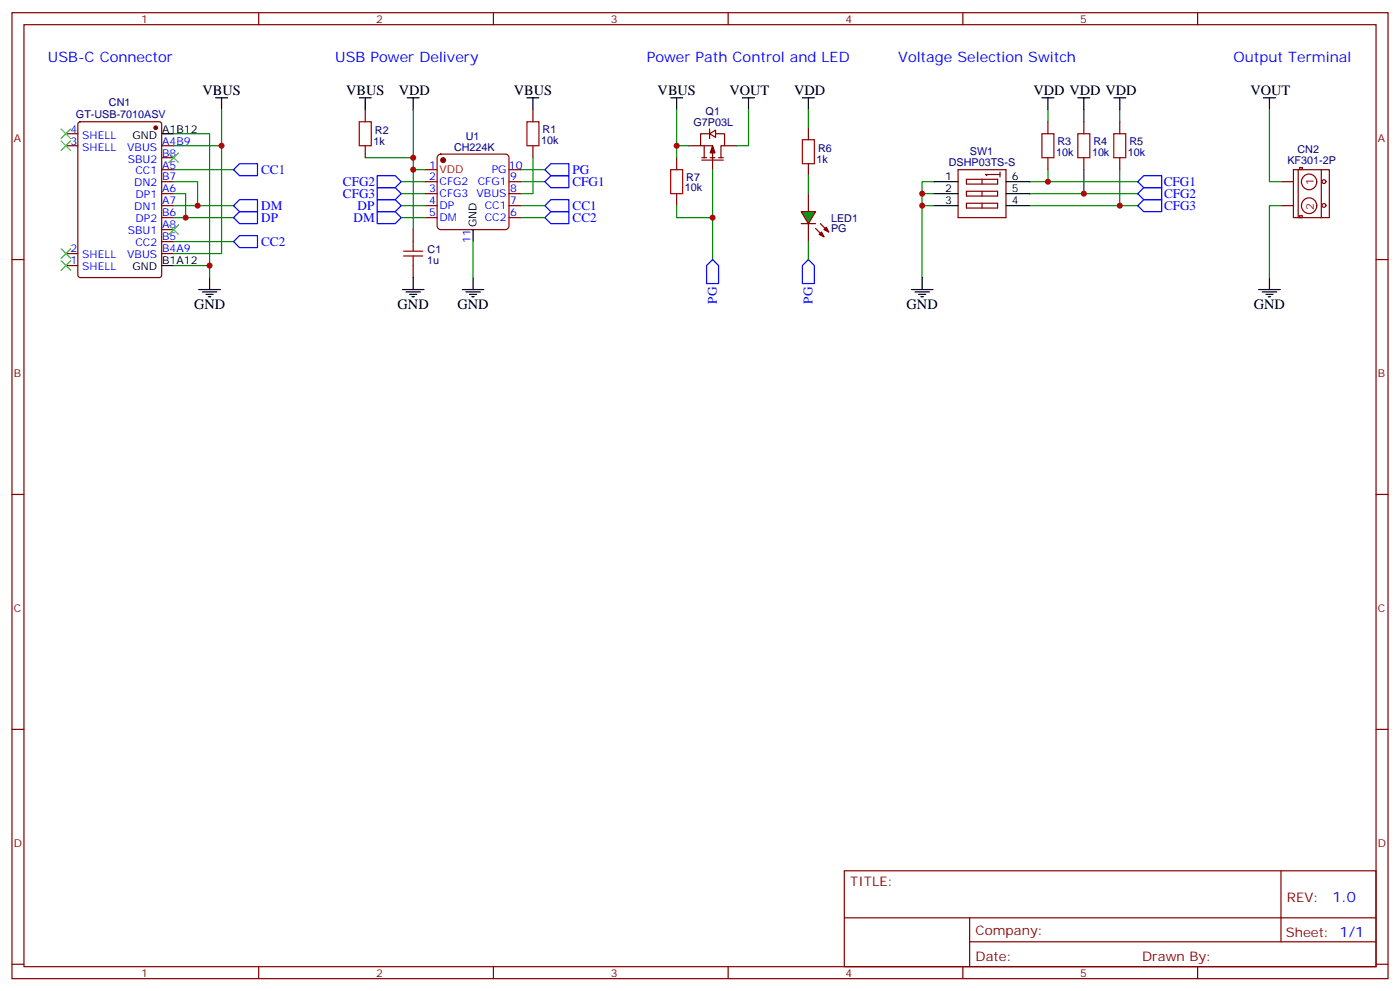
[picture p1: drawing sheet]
<svg xmlns="http://www.w3.org/2000/svg" width="412mm" height="292mm" viewBox="0 0 412 292" stroke-linecap="round" stroke-linejoin="round" font-family="sans-serif">
<g fill="none" stroke="#870000" stroke-width=".35">
<path d="M3.5 3.7h405.4v284.4h-405.4zM7.1 7.3h398.2v277.3h-398.2zM76.2 3.7v3.6M145.3 3.7v3.6M214.5 3.7v3.6M283.6 3.7v3.6M352.8 3.7v3.6M238.1 37.6v3.5M308.7 35.8v3.6M319.3 35.8v3.6M329.8 35.8v3.6M238.1 48.2v3.5"/>
<path d="M238.1 57v5.3M308.7 46.4v3.6M319.3 46.4v3.6M329.8 46.4v3.6M381 50h10.6v14.1h-10.6zM382.4 50v14.1M382.8 49.3h.8v.6h-.8zM389.2 50v14.1M3.5 76.4h3.6M238.1 65.8v5.3M382.8 63.5h.8v.6h-.8zM405.3 76.4h3.6"/>
<path d="M3.5 145.6h3.6M405.3 145.6h3.6M3.5 214.7h3.6M405.3 214.7h3.6M248.7 256.3h156.6v28.3h-156.6zM377.3 256.4v20.8M248.7 270.2h156.5M285.6 277.2h119.6M285.6 270.2v14.1M3.5 283.8h3.6M76.2 284.6v3.5M145.3 284.6v3.5"/>
<path d="M214.5 284.6v3.5M283.6 284.6v3.5M352.8 284.6v3.5M405.3 283.8h3.6"/>
<circle cx="385.6" cy="53.5" r="2.28"/>
<circle cx="390" cy="53.5" r=".56"/>
<circle cx="385.6" cy="60.6" r="2.28"/>
<circle cx="390" cy="60.5" r=".56"/>
</g>
<g fill="none" stroke="#008700" stroke-width=".35">
<path d="M308.7 32.3v3.5M319.3 32.3v3.5M329.8 32.3v3.5M373.9 32.3v21.2h3.6M107.6 46.4h14.1M118.2 57h7M118.2 53.5h7M153.5 53.5h7M271.6 57h3.6M275.2 53.5h-3.6v28.2M303.4 57h31.7M303.4 53.5h31.7"/>
<path d="M308.7 50v3.5M319.3 50v7M329.8 50v10.5M271.6 60.5h3.6M303.4 60.5h31.7M377.5 60.5h-3.6v21.2"/>
</g>
<g fill="none" stroke="#000" stroke-width=".35">
<path d="M236.4 28.8h3.5M238.1 28.8v3.5M306.9 28.8h3.5M308.7 28.8v3.5M317.5 28.8h3.5M319.3 28.8v3.5M328.1 28.8h3.5M329.8 28.8v3.5M372.2 28.8h3.5M373.9 28.8v3.5M268.5 85.2h6.3M269.5 85.9h4.3"/>
<path d="M270.6 86.6h2.1M271.3 87.3h.7M271.6 81.7v3.5M370.8 85.2h6.3M371.8 85.9h4.3M372.9 86.6h2.1M373.6 87.3h.7M373.9 81.7v3.5"/>
</g>
<path d="M377.5 53.5h3.5M377.5 60.5h3.5" fill="none" stroke="#800000" stroke-width=".35"/>
<path d="M306.9 39.4h3.5v7h-3.5zM317.5 39.4h3.5v7h-3.5zM328.1 39.4h3.5v7h-3.5zM236.4 41.1h3.5v7.1h-3.5z" fill="none" stroke="#a10000" stroke-width=".35"/>
<path d="M111.1 55.2h5.3l1.8 1.8-1.8 1.8h-5.3zM111.1 51.7h5.3l1.8 1.8-1.8 1.7h-5.3zM160.5 53.5l1.8-1.8h5.3v3.5h-5.3zM335.1 57l1.8-1.8h5.3v3.6h-5.3zM336.9 58.8h5.3v3.5h-5.3l-1.8-1.8zM336.9 51.7h5.3v3.5h-5.3l-1.8-1.7zM238.1 76.4l1.8 1.8v5.3h-3.5v-5.3z" fill="none" stroke="#00f" stroke-width=".35"/>
<path d="M236 62.3h4.2l-2.1 3.5z" fill="#0c0" stroke="#870000" stroke-width=".35"/>
<g fill="none" stroke="#870000" stroke-width=".35">
<path d="M19.4 39.4h3.5M23.2 36l.4-.2h23.3l.7 .5v44.7l-.4 .6-23.6 .1-.6-.5-.1-44.7zM107.6 32.3v3.5M157 32.3v3.5M209 38v2.8M19.4 42.9h3.5M47.6 53.5h3.6M47.6 57h3.6M47.6 50h3.6M47.6 42.9h3.6M47.6 46.4h3.6M107.6 42.9v3.5"/>
<path d="M125.2 53.5h3.6M125.2 57h3.6M149.9 53.5h3.6M149.9 57h3.6M149.9 50h3.6M157 42.9v3.5M282.2 50h14.1v14.1h-14.1zM284.7 52.8h9.2v1.4h-9.2zM284.7 56.3h9.2v1.4h-9.2zM284.7 59.8h9.2v1.4h-9.2zM289.3 52.8v1.4M289.3 56.3v1.4"/>
<path d="M289.3 59.8v1.4M294.6 50.7v1.4M294.6 51.4h-4.3l.4 .3M19.4 74.6h3.5M19.4 78.2h3.5M47.6 60.5h3.6M47.6 64.1h3.6M47.6 74.6h3.6M47.6 71.1h3.6M47.6 67.6h3.6M121.7 67.6v3.5M121.7 78.2v3.5"/>
<path d="M125.2 60.5h3.6M125.2 64.1h3.6M149.9 60.5h3.6M149.9 64.1h3.6M236 65.8h4.2M240.2 67.2l2.5 2.5M241.7 65.8l2.4 2.5"/>
</g>
<g fill="#870000" stroke="#870000" stroke-width=".35">
<path d="M242 68.3l.7 1.4-1.4-.7z"/>
<path d="M242.7 67.6l.7-.7 .7 1.4z"/>
<circle cx="45.9" cy="37.6" r=".53"/>
</g>
<g fill="none" stroke="#008700" stroke-width=".35">
<path d="M51.2 39.4h10.5v42.3M65.3 32.3v42.3h-14.1M121.7 32.3v17.7h3.5M238.1 32.3v5.3M51.2 53.5h7v7M51.2 57h3.5v7.1M51.2 42.9h14.1M51.2 50h17.6M121.7 50v17.6M153.5 50h7M157 46.4v10.6h-3.5M238.1 51.7v5.3"/>
<path d="M51.2 78.2h10.5M51.2 71.1h17.6M51.2 60.5h17.6M51.2 64.1h17.6M118.2 60.5h7M118.2 64.1h7M139.3 71.1v10.6M153.5 60.5h7M153.5 64.1h7M238.1 71.1v5.3"/>
</g>
<path d="M129 45.8l.8-.4h19.1l.8 .4 .2 .6v20.1l-.2 .7-.8 .4h-19.1l-.6-.2-.4-.9v-20.1z" fill="none" stroke="#900" stroke-width=".35"/>
<path d="M125.2 50h3.6" fill="none" stroke="#f00" stroke-width=".35"/>
<g fill="none" stroke="#000" stroke-width=".35">
<path d="M47.6 39.4h3.6M63.5 28.8h3.5M65.3 28.8v3.5M105.8 28.8h3.6M107.6 28.8v3.5M119.9 28.8h3.6M121.7 28.8v3.5M155.2 28.8h3.5M157 28.8v3.5M275.2 57h7M275.2 53.5h7M296.3 57h7.1"/>
<path d="M296.3 53.5h7.1M47.6 78.2h3.6M139.3 67.6v3.5M275.2 60.5h7M296.3 60.5h7.1M58.6 85.2h6.3M59.6 85.9h4.3M60.7 86.6h2.1M61.4 87.3h.7M61.7 81.7v3.5M118.5 85.2h6.4M119.6 85.9h4.2"/>
<path d="M120.6 86.6h2.2M121.4 87.3h.7M121.7 81.7v3.5M136.2 85.2h6.3M137.2 85.9h4.3M138.3 86.6h2.1M139 87.3h.7M139.3 81.7v3.5"/>
</g>
<circle cx="130.5" cy="47.1" r=".71" fill="#900" stroke="#900" stroke-width=".35"/>
<path d="M18 38l2.8 2.8M20.8 38l-2.8 2.8M18 41.5l2.8 2.8M20.8 41.5l-2.8 2.8M49.7 45l2.9 2.8M52.6 45l-2.9 2.8M18 73.2l2.8 2.9M18 76.8l2.8 2.8M20.8 73.2l-2.8 2.9M20.8 76.8l-2.8 2.8M49.7 66.2l2.9 2.8M52.6 66.2l-2.9 2.8" fill="none" stroke="#3c3" stroke-width=".35"/>
<path d="M68.8 50l1.8-1.8h5.2v3.5h-5.2zM111.1 58.8h5.3l1.8 1.7-1.8 1.8h-5.3zM160.5 50l1.8-1.8h5.3v3.5h-5.3zM68.8 60.5l1.8-1.7h5.2v3.5h-5.2zM68.8 64.1l1.8-1.8h5.2v3.5h-5.2zM68.8 71.1l1.8-1.7h5.2v3.5h-5.2zM111.1 62.3h5.3l1.8 1.8-1.8 1.7h-5.3zM160.5 60.5l1.8-1.7h5.3v3.5h-5.3zM160.5 64.1l1.8-1.8h5.3v3.5h-5.3z" fill="none" stroke="#00f" stroke-width=".35"/>
<path d="M105.8 35.8h3.6v7.1h-3.6zM155.2 35.8h3.5v7.1h-3.5zM118.9 75.4h5.6M118.9 73.9h5.6M121.7 71.1v2.8M121.7 75.4v2.8" fill="none" stroke="#a10000" stroke-width=".35"/>
<path d="M209 39.4l1.8-1.1v2.1z" fill="#fff" stroke="#870000" stroke-width=".35"/>
<path d="M209.9 42.9l.7 2.1h-1.4z" fill="#870000" stroke="#870000" stroke-width=".35"/>
<path d="M208.8 39.4h-2.4v3.5h3.5v7.1M211 39.4h2.4v3.5h-1v3.5M199.3 46.4v3.6M199.3 57v3.5M202.8 42.9h3.6M206.7 46.4h1.4M206.7 47.1h6.4M207.4 42.9v3.5M209.2 46.4h1.4M211.7 46.4h1.4M213.4 42.9h3.6" fill="none" stroke="#870000" stroke-width=".35"/>
<path d="M197.6 28.8h3.5M199.3 28.8v3.5M218.7 28.8h3.5M220.5 28.8v3.5" fill="none" stroke="#000" stroke-width=".35"/>
<path d="M199.3 32.3v10.6h3.5M220.5 32.3v10.6h-3.5M199.3 42.9v3.5M209.9 50v26.4M199.3 60.5v3.6h10.6" fill="none" stroke="#008700" stroke-width=".35"/>
<path d="M197.6 50h3.5v7h-3.5z" fill="none" stroke="#a10000" stroke-width=".35"/>
<path d="M209.9 76.4l1.8 1.8v5.3h-3.6v-5.3z" fill="none" stroke="#00f" stroke-width=".35"/>
<g fill="#c00">
<circle cx="329.8" cy="60.5" r=".88"/>
<circle cx="319.3" cy="57" r=".88"/>
<circle cx="308.7" cy="53.5" r=".88"/>
<circle cx="271.6" cy="60.5" r=".88"/>
<circle cx="271.6" cy="57" r=".88"/>
<circle cx="121.7" cy="46.4" r=".88"/>
<circle cx="121.7" cy="50" r=".88"/>
<circle cx="65.3" cy="42.9" r=".88"/>
<circle cx="61.7" cy="78.2" r=".88"/>
<circle cx="58.2" cy="60.5" r=".88"/>
<circle cx="54.7" cy="64.1" r=".88"/>
<circle cx="199.3" cy="42.9" r=".88"/>
<circle cx="209.9" cy="64.1" r=".88"/>
</g>
<g font-size="4.2" fill="#00f">
<text x="14.1" y="18.2">USB-C Connector</text>
<text x="98.8" y="18.2">USB Power Delivery</text>
<text x="190.5" y="18.2">Power Path Control and LED</text>
<text x="264.6" y="18.2">Voltage Selection Switch</text>
<text x="363.4" y="18.2">Output Terminal</text>
<text x="392.5" y="265.6">1.0</text>
</g>
<g font-size="4.2">
<text x="59.7" y="28.1">VBUS</text>
<text x="102" y="28.1">VBUS</text>
<text x="117.5" y="28.1">VDD</text>
<text x="151.4" y="28.1">VBUS</text>
<text x="193.7" y="28.1">VBUS</text>
<text x="214.9" y="28.1">VOUT</text>
<text x="233.9" y="28.1">VDD</text>
<text x="304.4" y="28.1">VDD VDD VDD</text>
<text x="368.3" y="28.1">VOUT</text>
<text x="57.1" y="90.9">GND</text>
<text x="117.1" y="90.9">GND</text>
<text x="134.8" y="90.9">GND</text>
<text x="267.1" y="90.9">GND</text>
<text x="369.4" y="90.9">GND</text>
</g>
<g font-size="3.9" fill="#00f">
<text x="76.9" y="51.3">CC1</text>
<text x="168.7" y="51.3">PG</text>
<text x="101" y="58.3">CFG3</text>
<text x="101" y="54.7">CFG2</text>
<text x="168.6" y="54.7">CFG1</text>
<text x="342.8" y="54.7">CFG1</text>
<text x="342.9" y="58.3">CFG2</text>
<text x="76.9" y="61.8">DM</text>
<text x="76.9" y="65.4">DP</text>
<text x="104.2" y="65.4">DM</text>
<text x="105.3" y="61.8">DP</text>
<text x="168.7" y="61.8">CC1</text>
<text x="168.7" y="65.4">CC2</text>
<text x="342.9" y="61.8">CFG3</text>
<text x="76.9" y="72.4">CC2</text>
<text x="211.1" y="89.4" transform="rotate(-90 211.1 89.4)">PG</text>
<text x="239.3" y="89.4" transform="rotate(-90 239.3 89.4)">PG</text>
</g>
<g font-size="3.9" fill="#800">
<text x="250.5" y="260.9">TITLE:</text>
<text x="379.1" y="265.6">REV:</text>
<text x="287.4" y="275.1">Company:</text>
<text x="378.7" y="275.7">Sheet: 1/1</text>
<text x="287.4" y="282.8">Date:</text>
<text x="336.4" y="282.9">Drawn By:</text>
</g>
<g font-size="3.2" fill="#800">
<text x="41.6" y="6.7">1</text>
<text x="110.8" y="6.7">2</text>
<text x="179.9" y="6.7">3</text>
<text x="249.1" y="6.7">4</text>
<text x="318.2" y="6.7">5</text>
<text x="4.1" y="41.8">A</text>
<text x="405.9" y="41.8">A</text>
<text x="387" y="54.6" transform="rotate(-90 387 54.6)">1</text>
<text x="387" y="61.7" transform="rotate(-90 387 61.7)">2</text>
<text x="4.1" y="111">B</text>
<text x="405.9" y="111">B</text>
<text x="4.1" y="180.1">C</text>
<text x="405.9" y="180.1">C</text>
<text x="4.1" y="249.3">D</text>
<text x="405.9" y="249.3">D</text>
<text x="41.6" y="287.5">1</text>
<text x="110.8" y="287.5">2</text>
<text x="179.9" y="287.5">3</text>
<text x="249.1" y="287.5">4</text>
<text x="318.2" y="287.5">5</text>
</g>
<g font-size="3.2" fill="#000080">
<text x="22.4" y="34.8">GT-USB-7010ASV</text>
<text x="32.1" y="31.3">CN1</text>
<text x="207.9" y="33.8">Q1</text>
<text x="110.4" y="39.4">R2</text>
<text x="137.2" y="41.1">U1</text>
<text x="159.8" y="39.1">R1</text>
<text x="204.3" y="37">G7P03L</text>
<text x="110" y="42.6">1k</text>
<text x="133.8" y="44.4">CH224K</text>
<text x="159.4" y="42.3">10k</text>
<text x="240.6" y="47.9">1k</text>
<text x="241" y="44.7">R6</text>
<text x="285.7" y="45.6">SW1</text>
<text x="311.1" y="45.8">10k</text>
<text x="311.5" y="42.6">R3</text>
<text x="321.7" y="45.8">10k</text>
<text x="322.1" y="42.6">R4</text>
<text x="332.3" y="45.8">10k</text>
<text x="332.7" y="42.6">R5</text>
<text x="382.2" y="45.1">CN2</text>
<text x="202.2" y="53.2">R7</text>
<text x="279.5" y="49">DSHP03TS-S</text>
<text x="379.2" y="48.3">KF301-2P</text>
<text x="201.7" y="56.4">10k</text>
<text x="244.8" y="65.2">LED1</text>
<text x="244.8" y="68.4">PG</text>
<text x="125.9" y="77.6">1u</text>
<text x="126" y="74.4">C1</text>
</g>
<g font-size="3.2" fill="#00f">
<text x="20.7" y="39">4</text>
<text x="24.2" y="40.8">SHELL</text>
<text x="20.7" y="42.5">3</text>
<text x="24.2" y="44.3">SHELL</text>
<text x="37.5" y="44.3">VBUS</text>
<text x="37.6" y="47.8">SBU2</text>
<text x="47.8" y="46.1">B8</text>
<text x="47.8" y="42.5">A4B9</text>
<text x="39.9" y="51.4">CC1</text>
<text x="47.8" y="53.1">B7</text>
<text x="47.8" y="49.6">A5</text>
<text x="126.4" y="49.6">1</text>
<text x="126.4" y="53.1">2</text>
<text x="144.9" y="51">PG</text>
<text x="149.9" y="49.6">10</text>
<text x="150.3" y="53.1">9</text>
<text x="39.5" y="54.9">DN2</text>
<text x="39.9" y="58.4">DP1</text>
<text x="47.8" y="56.7">A6</text>
<text x="126.4" y="56.7">3</text>
<text x="129.5" y="54.5">CFG2</text>
<text x="129.5" y="58.1">CFG3</text>
<text x="140.4" y="58.1">VBUS</text>
<text x="140.7" y="54.5">CFG1</text>
<text x="150.3" y="56.7">8</text>
<text x="39.5" y="61.9">DN1</text>
<text x="39.9" y="65.5">DP2</text>
<text x="47.8" y="63.7">B6</text>
<text x="47.8" y="60.2">A7</text>
<text x="126.4" y="60.2">4</text>
<text x="126.4" y="63.7">5</text>
<text x="129.5" y="61.6">DP</text>
<text x="129.5" y="65.1">DM</text>
<text x="142.8" y="65.1">CC2</text>
<text x="142.8" y="61.6">CC1</text>
<text x="150.3" y="63.7">6</text>
<text x="150.3" y="60.2">7</text>
<text x="37.6" y="69">SBU1</text>
<text x="47.8" y="70.8">B5</text>
<text x="47.8" y="67.2">A8</text>
<text x="138.6" y="71.6" transform="rotate(-90 138.6 71.6)">11</text>
<text x="20.7" y="74.3">2</text>
<text x="20.7" y="77.8">1</text>
<text x="24.2" y="76.1">SHELL</text>
<text x="37.5" y="76.1">VBUS</text>
<text x="39.9" y="72.5">CC2</text>
<text x="47.8" y="74.3">B4A9</text>
<text x="24.2" y="79.6">SHELL</text>
</g>
<g font-size="3.2">
<text x="39" y="40.8">GND</text>
<text x="47.8" y="39">A1B12</text>
<text x="278.4" y="53.1">1</text>
<text x="298.1" y="53.1">6</text>
<text x="278.4" y="56.7">2</text>
<text x="298.1" y="56.7">5</text>
<text x="278.4" y="60.2">3</text>
<text x="298.1" y="60.2">4</text>
<text x="140.4" y="66.9" transform="rotate(-90 140.4 66.9)">GND</text>
<text x="47.8" y="77.8">B1A12</text>
<text x="39" y="79.6">GND</text>
</g>
<text font-size="3.2" fill="#f00" x="129.5" y="51">VDD</text>
</svg>
